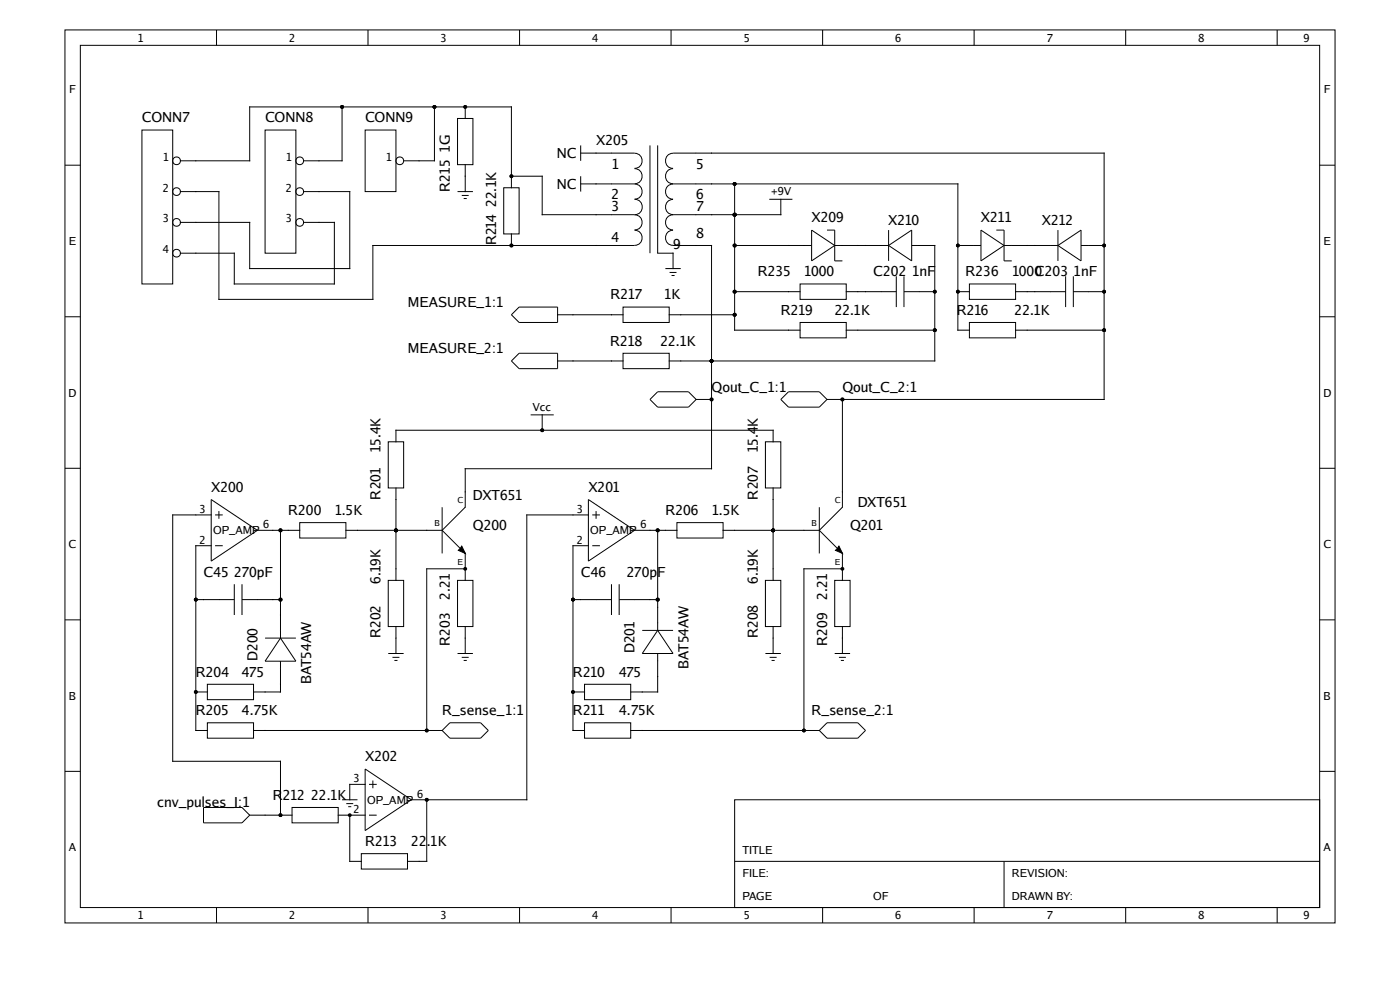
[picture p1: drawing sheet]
<svg xmlns="http://www.w3.org/2000/svg" width="297mm" height="210mm" viewBox="0 0 297 210" stroke-linecap="round" stroke-linejoin="round" font-family="sans-serif">
<g fill="none" stroke="#000" stroke-width=".21">
<path d="M13.8 6.3h269.4v189.5h-269.4zM17 9.6h263v182.9h-263zM45.9 6.3v3.3M78.1 6.3v3.3M110.2 6.3v3.3M142.4 6.3v3.3M174.5 6.3v3.3M206.7 6.3v3.3M238.8 6.3v3.3M270.9 6.3v3.3M13.8 35h3.2M30.1 27.6h6.5v32.6h-6.5z"/>
<path d="M38.3 34.1h14.7v-11.4h55.5v17.1M56.2 27.6h6.6v26.1h-6.6zM72.6 22.7v11.4h-8.2M77.5 27.6h6.5v13h-6.5zM92.2 22.7v11.4h-6.6M97.1 25.1h3.2v9.8h-3.2zM98.7 22.7v2.4M98.7 34.9v5.7M106.9 39.8h3.2v9.8h-3.2zM108.5 37.4h6.5v8.1h19.6M123.2 39h11.4a1.6 1.6 0 0 1 1.6 1.6 1.6 1.6 0 0 1-1.6 1.6M123.2 32.5h11.4"/>
<path d="M123.2 30.8v3.3M123.2 37.4v3.2M134.6 32.5a1.6 1.6 0 0 1 1.6 1.6 1.6 1.6 0 0 1-1.6 1.6M134.6 35.8a1.6 1.6 0 0 1 1.6 1.6 1.6 1.6 0 0 1-1.6 1.6M137.9 30.8v22.9M139.5 30.8v22.9h3.3v3.3M142.8 32.5a1.6 1.6 0 0 0-1.6 1.6 1.6 1.6 0 0 0 1.6 1.6M142.8 35.8a1.6 1.6 0 0 0-1.6 1.6 1.6 1.6 0 0 0 1.6 1.6M142.8 32.5h91.4v52.2h-58.8M155.8 39v31h13.9M280 35h3.2M38.3 40.6h8.1v22.9h32.7v-11.4h55.5"/>
<path d="M64.4 40.6h9.8v16.4h-21.2v-9.8h-14.7M64.4 47.2h6.5v13h-21.2v-6.5h-11.4M97.1 40.6h3.2M98 41.5h1.4M98.4 42.1h.6M108.5 49.6v2.5M134.6 42.3a1.63 1.63 0 0 1 1.7 1.6 1.63 1.63 0 0 1-1.7 1.6M134.6 45.6a1.6 1.6 0 0 1 1.6 1.6 1.6 1.6 0 0 1-1.6 1.6M134.6 48.8a1.6 1.6 0 0 1 1.6 1.6 1.6 1.6 0 0 1-1.6 1.6M141.2 57h3.2M142 57.8h1.5M142.5 58.4h.6"/>
<path d="M142.8 42.2a1.6 1.6 0 0 1-1.6-1.6 1.6 1.6 0 0 1 1.6-1.6h60.4v31h2.5M142.8 42.3a1.6 1.6 0 0 0-1.6 1.6 1.6 1.6 0 0 0 1.6 1.6M142.8 48.8a1.6 1.6 0 0 0-1.6 1.6 1.6 1.6 0 0 0 1.6 1.6M142.8 52.1h8.1v47.3h-52.2v8.2l-4.9 4.9M155.8 52.1h16.4M163.2 42.3h4.9M165.6 42.3v3.2l-22.8 .1a1.6 1.6 0 0 0-1.6 1.6 1.6 1.6 0 0 0 1.6 1.6M172.2 48.8l4.9 3.3-4.9 3.2zM175.4 48.8h1.7v6.5h1.6M177.1 52.1h11.4M188.5 52.1l4.9-3.3v6.5zM188.5 48.8v6.5"/>
<path d="M190.1 58.6v6.5M191.8 58.6v6.5M193.4 52.1h4.9v24.5h-56.3M203.2 52.1h4.9M208.1 48.8l4.9 3.3-4.9 3.2zM211.4 48.8h1.6v6.5h1.6M213 52.1h11.4M224.4 52.1l4.9-3.3v6.5zM224.4 48.8v6.5M226.1 58.6v6.5M227.7 58.6v6.5M229.3 52.1h4.9"/>
<path d="M13.8 67.2h3.2M108.5 66.8l1.6-1.7h8.2v3.3h-8.2zM108.5 76.6l1.6-1.7h8.2v3.3h-8.2zM118.3 66.8h13.9M118.3 76.6h13.9M132.2 65.1h9.8v3.3h-9.8zM132.2 74.9h9.8v3.3h-9.8zM142 66.8h13.8M155.8 61.9h13.9M169.7 68.4h9.8v3.3h-9.8zM169.7 60.2h9.8v3.3h-9.8zM179.5 70h18.8"/>
<path d="M179.5 61.9h10.6M191.8 61.9h6.5M203.2 61.9h2.5M205.7 68.4h9.8v3.3h-9.8zM205.7 60.2h9.8v3.3h-9.8zM215.5 70h18.7M215.5 61.9h10.6M227.7 61.9h6.5M280 67.2h3.2M13.8 99.3h3.2M82.4 93.7h3.2v9.8h-3.2zM84 93.7v-2.4h80v2.4"/>
<path d="M112.6 88h4.9M115 88v3.3M137.9 84.7l1.6-1.6h6.5l1.7 1.6-1.7 1.7h-6.5zM147.7 84.7h3.2M162.4 93.7h3.2v9.8h-3.2zM165.6 84.7l1.7-1.6h6.5l1.6 1.6-1.6 1.7h-6.5zM178.7 84.7v22.9l-4.9 4.9M280 99.3h3.2M44.8 115.8h-3.3v39.2h2.5M44.8 109.2h-8.2v52.3h22.9v11.4M44.8 106l9.8 6.5-9.8 6.5zM45.6 109.2h1.7"/>
<path d="M45.6 115.8h1.7M46.4 108.4v1.6M54.6 112.5h9M59.5 112.5v22.9M63.6 110.9h9.8v3.2h-9.8zM73.4 112.5h20.4M84 103.5v19.6M93.8 107.6v9.8M93.8 112.5l4.9 4.9v5.7M124.8 115.8h-3.2v39.2h2.4M124.8 109.2h-13v60.4h-24.5M124.8 106l9.8 6.5-9.8 6.5z"/>
<path d="M125.6 109.2h1.7M125.6 115.8h1.7M126.5 108.4v1.6M134.6 112.5h9M139.5 112.5v21.2M143.6 110.9h9.8v3.2h-9.8zM153.4 112.5h20.4M164 103.5v19.6M173.8 107.6v9.8M173.8 112.5l4.9 4.9v5.7M13.8 131.5h3.2M41.5 127.2h8.2"/>
<path d="M49.7 123.9v6.6M51.3 127.2h8.2M51.3 123.9v6.6M56.2 135.4h6.6M59.5 135.4l3.3 4.9h-6.6zM82.4 123.1h3.2v9.8h-3.2zM82.4 138.6h3.2M83.3 139.4h1.4M84 132.9v5.7M97.1 123.1h3.2v9.8h-3.2zM97.1 138.6h3.2M98 139.4h1.4"/>
<path d="M98.7 132.9v5.7M98.7 120.7h-8.2v34.3M121.6 127.2h8.1M129.7 123.9v6.6M131.4 127.2h8.1M131.4 123.9v6.6M136.3 133.7h6.5M139.5 133.7l3.3 4.9h-6.5zM139.5 138.6v8.2h-5.7M162.4 123.1h3.2v9.8h-3.2zM162.4 138.6h3.2M163.3 139.4h1.4"/>
<path d="M164 132.9v5.7M177.1 123.1h3.2v9.8h-3.2zM177.1 138.6h3.2M178 139.4h1.4M178.7 120.7h-8.2v34.3M178.7 132.9v5.7M280 131.5h3.2M41.5 146.8h2.5M44 145.2h9.8v3.2h-9.8zM44 153.3h9.8v3.3h-9.8zM53.8 155h40M59.5 140.3v6.5h-5.7"/>
<path d="M83.7 140.1h.6M93.8 155l1.6-1.7h6.6l1.6 1.7-1.6 1.6h-6.6zM98.4 140.1h.6M121.6 146.8h2.4M124 145.2h9.8v3.2h-9.8zM124 153.3h9.8v3.3h-9.8zM133.8 155h40M163.7 140.1h.6M173.8 155l1.6-1.7h6.6l1.6 1.7-1.6 1.6h-6.6zM178.4 140.1h.6M13.8 163.6h3.2M43.2 171.3h8.1l1.7 1.6-1.7 1.6h-8.1z"/>
<path d="M53 172.9h9M62 171.3h9.8v3.2h-9.8zM71.8 172.9h5.7M72.6 169.6h3.2M73.5 170.5h1.4M73.9 171.1h.6M74.2 172.9v9.8h2.4M77.5 166.4h-3.3v3.2M77.5 163.1l9.8 6.5-9.8 6.6zM78.3 172.9h1.6M78.3 166.4h1.6M79.1 165.6v1.6"/>
<path d="M90.5 169.6v13.1h-4.1M155.8 169.6h124.2v22.9h-124.2zM280 163.6h3.2M45.9 192.5v3.3M76.6 181.1h9.8v3.2h-9.8zM78.1 192.5v3.3M110.2 192.5v3.3M142.4 192.5v3.3M155.8 182.7h124.2M174.5 192.5v3.3M206.7 192.5v3.3M213 182.7v9.8"/>
<path d="M238.8 192.5v3.3M270.9 192.5v3.3"/>
<circle cx="37.5" cy="34.1" r=".82"/>
<circle cx="63.6" cy="34.1" r=".82"/>
<circle cx="84.8" cy="34.1" r=".82"/>
<circle cx="37.5" cy="53.7" r=".82"/>
<circle cx="37.5" cy="47.2" r=".82"/>
<circle cx="37.5" cy="40.6" r=".82"/>
<circle cx="63.6" cy="47.2" r=".82"/>
<circle cx="63.6" cy="40.6" r=".82"/>
</g>
<path d="M98 115.8l.7 1.6-1.5-.7zM178 115.8l.7 1.6-1.5-.7z" fill="#000" stroke="#000" stroke-width=".21"/>
<g fill="#000">
<circle cx="72.6" cy="22.7" r=".41"/>
<circle cx="92.2" cy="22.7" r=".41"/>
<circle cx="98.7" cy="22.7" r=".41"/>
<circle cx="108.5" cy="37.4" r=".41"/>
<circle cx="155.8" cy="39" r=".41"/>
<circle cx="108.5" cy="52.1" r=".41"/>
<circle cx="155.8" cy="52.1" r=".41"/>
<circle cx="155.8" cy="45.5" r=".41"/>
<circle cx="203.2" cy="52.1" r=".41"/>
<circle cx="234.2" cy="52.1" r=".41"/>
<circle cx="150.9" cy="76.6" r=".41"/>
<circle cx="155.8" cy="61.9" r=".41"/>
<circle cx="155.8" cy="66.8" r=".41"/>
<circle cx="198.3" cy="70" r=".41"/>
<circle cx="198.3" cy="61.9" r=".41"/>
<circle cx="203.2" cy="61.9" r=".41"/>
<circle cx="234.2" cy="70" r=".41"/>
<circle cx="234.2" cy="61.9" r=".41"/>
<circle cx="115" cy="91.3" r=".41"/>
<circle cx="150.9" cy="84.7" r=".41"/>
<circle cx="178.7" cy="84.7" r=".41"/>
<circle cx="59.5" cy="112.5" r=".41"/>
<circle cx="84" cy="112.5" r=".41"/>
<circle cx="139.5" cy="112.5" r=".41"/>
<circle cx="164" cy="112.5" r=".41"/>
<circle cx="41.5" cy="127.2" r=".41"/>
<circle cx="59.5" cy="127.2" r=".41"/>
<circle cx="98.7" cy="120.7" r=".41"/>
<circle cx="121.6" cy="127.2" r=".41"/>
<circle cx="139.5" cy="127.2" r=".41"/>
<circle cx="178.7" cy="120.7" r=".41"/>
<circle cx="41.5" cy="146.8" r=".41"/>
<circle cx="90.5" cy="155" r=".41"/>
<circle cx="121.6" cy="146.8" r=".41"/>
<circle cx="170.5" cy="155" r=".41"/>
<circle cx="59.5" cy="172.9" r=".41"/>
<circle cx="74.2" cy="172.9" r=".41"/>
<circle cx="90.5" cy="169.7" r=".41"/>
</g>
<g font-size="2.9">
<text x="30.1" y="25.9">CONN7</text>
<text x="56.2" y="25.9">CONN8</text>
<text x="77.5" y="25.9">CONN9</text>
<text x="118.1" y="33.5">NC</text>
<text x="126.5" y="30.8">X205</text>
<text x="129.7" y="35.7">1</text>
<text x="147.7" y="35.7">5</text>
<text x="95.4" y="40.6" transform="rotate(-90 95.4 40.6)">R215 1G</text>
<text x="118.1" y="40.1">NC</text>
<text x="129.7" y="42.3">2</text>
<text x="129.7" y="44.7">3</text>
<text x="147.7" y="42.3">6</text>
<text x="147.7" y="44.7">7</text>
<text x="172.2" y="47.2">X209</text>
<text x="188.4" y="47.7">X210</text>
<text x="208.1" y="47.2">X211</text>
<text x="221" y="47.7">X212</text>
<text x="105.2" y="52.1" transform="rotate(-90 105.2 52.1)">R214 22.1K</text>
<text x="129.7" y="51.3">4</text>
<text x="142.8" y="52.9">9</text>
<text x="147.7" y="50.4">8</text>
<text x="160.7" y="58.6">R235</text>
<text x="170.5" y="58.6">1000</text>
<text x="185.2" y="58.6">C202 1nF</text>
<text x="204.8" y="58.6">R236</text>
<text x="214.6" y="58.6">1000</text>
<text x="219.5" y="58.6">C203 1nF</text>
<text x="86.5" y="65.1">MEASURE_1:1</text>
<text x="129.5" y="63.5">R217</text>
<text x="140.8" y="63.5">1K</text>
<text x="165.6" y="66.8">R219</text>
<text x="177.1" y="66.8">22.1K</text>
<text x="203" y="66.8">R216</text>
<text x="215.2" y="66.8">22.1K</text>
<text x="86.5" y="74.9">MEASURE_2:1</text>
<text x="129.4" y="73.3">R218</text>
<text x="140.1" y="73.3">22.1K</text>
<text x="150.9" y="83.1">Qout_C_1:1</text>
<text x="178.7" y="83.1">Qout_C_2:1</text>
<text x="80.7" y="96.2" transform="rotate(-90 80.7 96.2)">15.4K</text>
<text x="160.7" y="96.2" transform="rotate(-90 160.7 96.2)">15.4K</text>
<text x="44.8" y="104.3">X200</text>
<text x="80.7" y="106" transform="rotate(-90 80.7 106)">R201</text>
<text x="100.3" y="106">DXT651</text>
<text x="124.8" y="104.3">X201</text>
<text x="160.7" y="106" transform="rotate(-90 160.7 106)">R207</text>
<text x="182" y="107.6">DXT651</text>
<text x="61.1" y="109.2">R200</text>
<text x="70.9" y="109.2">1.5K</text>
<text x="100.3" y="112.5">Q200</text>
<text x="141.2" y="109.2">R206</text>
<text x="150.9" y="109.2">1.5K</text>
<text x="180.3" y="112.5">Q201</text>
<text x="43.2" y="122.3">C45 270pF</text>
<text x="80.7" y="123.9" transform="rotate(-90 80.7 123.9)">6.19K</text>
<text x="123.2" y="122.3">C46</text>
<text x="133" y="122.3">270pF</text>
<text x="160.7" y="123.9" transform="rotate(-90 160.7 123.9)">6.19K</text>
<text x="95.4" y="127.2" transform="rotate(-90 95.4 127.2)">2.21</text>
<text x="175.4" y="127.2" transform="rotate(-90 175.4 127.2)">2.21</text>
<text x="80.7" y="135.4" transform="rotate(-90 80.7 135.4)">R202</text>
<text x="95.4" y="137" transform="rotate(-90 95.4 137)">R203</text>
<text x="160.7" y="135.4" transform="rotate(-90 160.7 135.4)">R208</text>
<text x="175.4" y="137" transform="rotate(-90 175.4 137)">R209</text>
<text x="41.5" y="143.5">R204</text>
<text x="51.3" y="143.5">475</text>
<text x="54.6" y="140.3" transform="rotate(-90 54.6 140.3)">D200</text>
<text x="121.6" y="143.5">R210</text>
<text x="131.4" y="143.5">475</text>
<text x="134.6" y="138.6" transform="rotate(-90 134.6 138.6)">D201</text>
<text x="146" y="141.9" transform="rotate(-90 146 141.9)">BAT54AW</text>
<text x="66" y="145.2" transform="rotate(-90 66 145.2)">BAT54AW</text>
<text x="41.5" y="151.7">R205</text>
<text x="51.3" y="151.7">4.75K</text>
<text x="93.8" y="151.7">R_sense_1:1</text>
<text x="121.6" y="151.7">R211</text>
<text x="131.4" y="151.7">4.75K</text>
<text x="172.2" y="151.7">R_sense_2:1</text>
<text x="77.5" y="161.5">X202</text>
<text x="33.4" y="171.3">cnv_pulses_I:1</text>
<text x="57.9" y="169.6">R212 22.1K</text>
<text x="77.5" y="179.4">R213</text>
<text x="87.3" y="179.4">22.1K</text>
</g>
<g font-size="2.4">
<text x="29.2" y="8.9">1</text>
<text x="61.3" y="8.9">2</text>
<text x="93.5" y="8.8">3</text>
<text x="125.6" y="8.8">4</text>
<text x="157.8" y="8.8">5</text>
<text x="189.9" y="8.8">6</text>
<text x="222.1" y="8.8">7</text>
<text x="254.2" y="8.8">8</text>
<text x="276.6" y="8.8">9</text>
<text x="14.7" y="19.8">F</text>
<text x="280.9" y="19.8">F</text>
<text x="34.5" y="34.1">1</text>
<text x="60.6" y="34.1">1</text>
<text x="81.9" y="34.1">1</text>
<text x="34.5" y="40.6">2</text>
<text x="60.6" y="40.6">2</text>
<text x="163.6" y="41.5">+9V</text>
<text x="34.5" y="47.2">3</text>
<text x="60.6" y="47.2">3</text>
<text x="14.6" y="52">E</text>
<text x="34.5" y="53.7">4</text>
<text x="280.8" y="52">E</text>
<text x="14.6" y="84.1">D</text>
<text x="113" y="87.2">Vcc</text>
<text x="280.7" y="84.1">D</text>
<text x="42.4" y="108.8">3</text>
<text x="45.2" y="113.3">OP_AMP</text>
<text x="55.8" y="112.1">6</text>
<text x="122.4" y="108.8">3</text>
<text x="125.2" y="113.3">OP_AMP</text>
<text x="135.8" y="112.1">6</text>
<text x="14.6" y="116.3">C</text>
<text x="42.4" y="115.4">2</text>
<text x="122.4" y="115.4">2</text>
<text x="280.7" y="116.3">C</text>
<text x="14.6" y="148.4">B</text>
<text x="280.8" y="148.4">B</text>
<text x="75" y="166">3</text>
<text x="75" y="172.5">2</text>
<text x="77.9" y="170.5">OP_AMP</text>
<text x="88.5" y="169.2">6</text>
<text x="14.6" y="180.6">A</text>
<text x="157.5" y="186">FILE:</text>
<text x="157.5" y="181.1">TITLE</text>
<text x="214.6" y="186">REVISION:</text>
<text x="280.8" y="180.6">A</text>
<text x="157.5" y="190.9">PAGE</text>
<text x="185.2" y="190.9">OF</text>
<text x="214.6" y="190.9">DRAWN BY:</text>
<text x="29.2" y="195">1</text>
<text x="61.3" y="195">2</text>
<text x="93.5" y="195">3</text>
<text x="125.6" y="195">4</text>
<text x="157.8" y="195">5</text>
<text x="189.9" y="195">6</text>
<text x="222.1" y="195">7</text>
<text x="254.2" y="195">8</text>
<text x="276.6" y="195">9</text>
</g>
<g font-size="1.8">
<text x="97.1" y="106.8">C</text>
<text x="177.1" y="106.8">C</text>
<text x="92.2" y="111.7">B</text>
<text x="172.2" y="111.7">B</text>
<text x="97.1" y="119.8">E</text>
<text x="177.1" y="119.8">E</text>
</g>
</svg>
